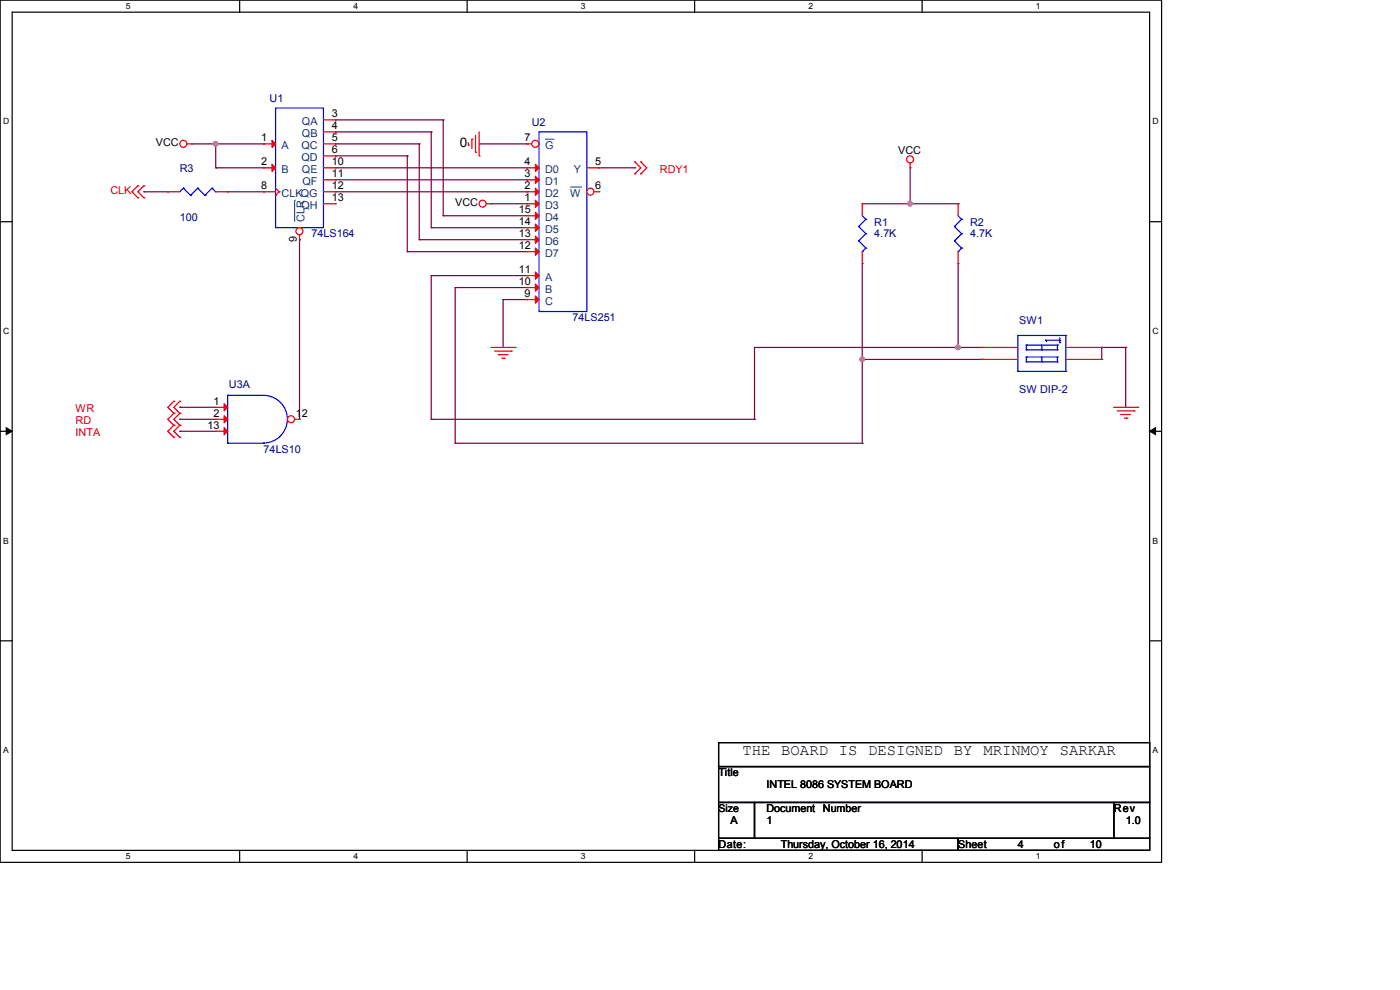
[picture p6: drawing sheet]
<svg xmlns="http://www.w3.org/2000/svg" width="297mm" height="210mm" viewBox="0 0 297 210" stroke-linecap="round" stroke-linejoin="round" font-family="sans-serif">
<path d="M0 0h246.4v182.9h-246.4zM2.6 2.6h241.3v177.8h-241.3z" fill="none" stroke="#000" stroke-width=".25"/>
<g fill="#fff">
<path d="M26.7 .3h1v2h-1z"/>
<path d="M26.7 180.6h1v2h-1z"/>
</g>
<path d="M50.8 0v2.6M50.8 180.4v2.5" fill="none" stroke="#000" stroke-width=".25"/>
<g fill="#fff">
<path d="M75 .3h.9v2h-.9z"/>
<path d="M75 180.6h.9v2h-.9z"/>
</g>
<path d="M99.1 0v2.6M99.1 180.4v2.5" fill="none" stroke="#000" stroke-width=".25"/>
<g fill="#fff">
<path d="M123.2 .3h1v2h-1z"/>
<path d="M123.2 180.6h1v2h-1z"/>
</g>
<path d="M147.4 0v2.6M147.4 180.4v2.5" fill="none" stroke="#000" stroke-width=".25"/>
<g fill="#fff">
<path d="M171.5 .3h1v2h-1z"/>
<path d="M171.5 180.6h1v2h-1z"/>
</g>
<path d="M195.6 0v2.6M195.6 180.4v2.5" fill="none" stroke="#000" stroke-width=".25"/>
<g fill="#fff">
<path d="M219.8 .3h.9v2h-.9z"/>
<path d="M219.8 180.6h.9v2h-.9z"/>
<path d="M.7 24.8h1.2v2h-1.2z"/>
<path d="M244.5 24.8h1.3v2h-1.3z"/>
<path d="M.7 69.3h1.2v1.9h-1.2z"/>
<path d="M244.5 69.3h1.3v1.9h-1.3z"/>
</g>
<path d="M0 47h2.6M243.9 47h2.5" fill="none" stroke="#000" stroke-width=".25"/>
<g fill="#fff">
<path d="M.7 113.7h1.2v2h-1.2z"/>
<path d="M244.5 113.7h1.2v2h-1.2z"/>
</g>
<path d="M0 91.5h2.6M243.9 91.5h2.5" fill="none" stroke="#000" stroke-width=".25"/>
<path d="M1.3 90.7l1.3 .8-1.3 .7zM243.9 91.5l1.3-.8v1.5z" fill="#000" stroke="#000" stroke-width=".21"/>
<g fill="#fff">
<path d="M.7 158.2h1.2v1.9h-1.2z"/>
<path d="M244.5 158.2h1.2v1.9h-1.2z"/>
</g>
<path d="M0 135.9h2.6M243.9 135.9h2.5M152.4 157.5h91.5v5.1h-91.5zM152.4 162.6h91.5v7.6h-91.5zM152.4 170.2h7.7v7.6h-7.7zM152.4 177.8h50.8v2.6h-50.8zM160.1 170.2h76.2v7.6h-76.2zM203.2 177.8h40.7v2.6h-40.7zM236.3 170.2h7.6v7.6h-7.6z" fill="none" stroke="#000" stroke-width=".25"/>
<g fill="none" stroke="#800040" stroke-width=".25">
<path d="M40.7 30.5h15.2M45.8 30.5h.1M45.8 35.6h.1M45.8 35.6h10.1M45.8 30.5v5.1M55.9 30.5h.1M71.2 25.4h.1M71.2 28h.1M71.2 30.5h.1M71.2 33.1h.1M71.2 30.5h17.7M71.2 35.6h40.6"/>
<path d="M71.2 38.1h40.6M71.2 25.4h22.8M71.2 28h20.3M71.2 33.1h15.2M86.4 33.1h.1M86.4 33.1v20.3M88.9 30.5h.1M88.9 30.5v20.3M91.5 28h.1M91.5 28v20.3M94 25.4h.1M94 25.4v20.4"/>
<path d="M101.6 30.5h10.2M111.8 30.5h.1M111.8 35.6h.1M111.8 38.1h.1M127 35.6h7.7M134.7 35.6h.1M193.1 35.6v7.6M30.5 40.7h.1M30.5 40.7h5.1M48.3 40.7h7.6M55.9 40.7h.1M63.5 50.8h.1"/>
<path d="M63.5 50.8v38.1M71.2 40.7h40.6M86.4 53.4h.1M86.4 53.4h25.4M88.9 50.8h.1M88.9 50.8h22.9M91.5 58.5h.1M91.5 48.3h.1M91.5 58.5v30.4M91.5 58.5h20.3M91.5 48.3h20.3M94 45.8h.1"/>
<path d="M94 45.8h17.8M104.2 43.2h.1M104.2 43.2h7.6M111.8 58.5h.1M111.8 40.7h.1M182.9 43.2h20.3M182.9 55.9v38.1M193.1 43.2h.1M203.2 43.2h.1M203.2 55.9v17.8M96.6 61h.1M96.6 61h15.2"/>
<path d="M96.6 61v33M106.7 63.5h.1M106.7 63.5v10.2M106.7 63.5h5.1M111.8 63.5h.1M182.9 76.2h.1M182.9 76.2h25.4M203.2 73.7h.1M208.3 73.7h.1M208.3 76.2h.1M208.3 73.7h-48.2v15.2M233.7 73.7h.1"/>
<path d="M233.7 73.7h5.1M233.7 73.7v2.5M238.8 73.7h.1M238.8 73.7v12.7M38.1 86.4h.1M38.1 88.9h.1M38.1 91.5h.1M38.1 88.9h7.7M38.1 86.4h7.7M38.1 91.5h7.7M91.5 88.9h.1M91.5 88.9h68.6"/>
<path d="M96.6 94h.1M96.6 94h86.3M160.1 88.9h.1M182.9 94h.1"/>
</g>
<g fill="#f0f" stroke="#f0f" stroke-width=".25">
<circle cx="193.1" cy="43.2" r=".49"/>
<circle cx="182.9" cy="76.2" r=".49"/>
<circle cx="203.2" cy="73.7" r=".49"/>
<circle cx="45.7" cy="30.5" r=".49"/>
</g>
<g fill="none" stroke="#f00" stroke-width=".25">
<path d="M29.3 39.4h.1M29.3 39.4l-1.3 1.3 1.3 1.3M30.5 39.4h.1M30.5 39.4l-1.2 1.3 1.2 1.3M39.7 30.5h1M40.7 30.5h.1M55.9 30.5h.1M55.9 35.6h.1M55.9 30.5h2.6M55.9 35.6h2.6M58.5 39.9l.7 .8M68.6 30.5h2.6"/>
<path d="M68.6 35.6h2.6M68.6 25.4h2.6M68.6 28h2.6M68.6 33.1h2.6M68.6 38.1h2.6M71.2 25.4h.1M71.2 28h.1M71.2 30.5h.1M71.2 33.1h.1M71.2 35.6h.1M71.2 38.1h.1M99.4 30.8h.1"/>
<path d="M99.4 30.3v.5M100.1 29.5h.1M100.1 29.5v2M100.9 32.3h.1M100.9 28.7v3.6M101.6 33.1h.1M101.6 28v5.1M134.7 34.3h.1M134.7 36.9h.1M134.7 34.3l1.2 1.3-1.2 1.3M135.9 34.3h.1M135.9 36.9h.1"/>
<path d="M135.9 34.3l1.3 1.3-1.3 1.3M193.1 35.6h.1M193.1 34.6v1M29.3 42h.1M30.5 42h.1M55.9 40.7h.1M55.9 40.7h2.6M58.5 41.4h.1M59.2 40.7h.1M59.2 40.7l-.7 .7M68.6 43.2h2.6M68.6 40.7h2.6"/>
<path d="M71.2 40.7h.1M71.2 43.2h.1M103.2 43.2h1M104.2 43.2h.1M104.2 73.7h5.1M104.9 74.5h3.6M105.7 75.2h.1M105.7 75.2h2M106.5 76h.5M107 76h.1M108.5 74.5h.1M109.3 73.7h.1"/>
<path d="M36.9 85.1h.1M36.9 87.7h.1M36.9 90.2h.1M36.9 92.8h.1M36.9 85.1l-1.3 1.3 1.3 1.3M36.9 87.7l-1.3 1.2 1.3 1.3M36.9 90.2l-1.3 1.3 1.3 1.3M38.1 85.1h.1M38.1 87.7h.1M38.1 90.2h.1M38.1 92.8h.1M38.1 85.1l-1.2 1.3 1.2 1.3"/>
<path d="M38.1 87.7l-1.2 1.2 1.2 1.3M38.1 90.2l-1.2 1.3 1.2 1.3M236.3 86.4h5M237 87.2h3.6M237.8 87.9h.1M237.8 87.9h2M238.5 88.7h.6M239.1 88.7h.1M240.6 87.2h.1M241.3 86.4h.1"/>
<circle cx="38.9" cy="30.5" r=".74"/>
<circle cx="193.1" cy="33.8" r=".74"/>
<circle cx="102.4" cy="43.2" r=".74"/>
</g>
<path d="M58.5 22.9h10.1v25.4h-10.1z" fill="none" stroke="#00f" stroke-width=".25"/>
<g fill="#f00" stroke="#f00" stroke-width=".25">
<path d="M57.7 29.8l.8 .7-.8 .8z"/>
<path d="M57.7 34.8l.8 .8-.8 .8z"/>
</g>
<circle cx="63.5" cy="49" r=".74" fill="#fff" stroke="#f00" stroke-width=".25"/>
<g fill="none" stroke="#f00" stroke-width=".25">
<path d="M111.8 35.6h.1M111.8 38.1h.1M111.8 35.6h2.5M111.8 38.1h2.5M124.5 35.6h2.5M127 35.6h.1M63.5 50.8h.1M63.5 49.8v1M111.8 40.7h.1M111.8 43.2h.1M111.8 45.8h.1M111.8 50.8h.1"/>
<path d="M111.8 53.4h.1M111.8 58.5h.1M111.8 40.7h2.5M111.8 43.2h2.5M111.8 45.8h2.5M111.8 50.8h2.5M111.8 53.4h2.5M111.8 58.5h2.5M111.8 61h.1M111.8 63.5h.1M111.8 61h2.5M111.8 63.5h2.5"/>
<path d="M208.3 73.7h.1M208.3 76.2h.1M208.3 73.7h7.6M208.3 76.2h7.6M226.1 73.7h7.6M226.1 76.2h7.6M233.7 73.7h.1M233.7 76.2h.1"/>
</g>
<path d="M62.5 42.5h.1M62.5 42.5v4.6" fill="none" stroke="#004080" stroke-width=".21"/>
<g fill="none" stroke="#00f" stroke-width=".25">
<path d="M114.3 28h10.2v38.1h-10.2zM215.9 78.8h.1M215.9 71.2h.1M215.9 71.2h10.2M215.9 78.8h10.2M215.9 71.2v7.6M217.7 74.2h.1M217.7 73.2h.1M217.7 76.8h.1M217.7 75.7h.1M217.7 73.2h6.6M217.7 74.2h6.6"/>
<path d="M217.7 73.2v1M217.7 75.7v1.1M217.7 75.7h6.6M217.7 76.8h6.6M221 74.2h.1M221 76.8h.1M221 73.2v1M221 75.7v1.1M221.8 72.2h.1M221.8 72.2l.2 .2M221.8 72.2h3M224.3 73.2h.1"/>
<path d="M224.3 74.2h.1M224.3 75.7h.1M224.3 76.8h.1M224.3 73.2v1M224.3 75.7v1.1M224.8 72.2h.1M224.8 72.7h.1M224.8 71.7v1M226.1 71.2h.1M226.1 78.8h.1M226.1 71.2v7.6"/>
</g>
<g fill="#f00" stroke="#f00" stroke-width=".25">
<path d="M113.6 34.8l.7 .8-.7 .8z"/>
<path d="M113.6 37.4l.7 .7-.7 .8z"/>
<path d="M113.6 39.9l.7 .8-.7 .7z"/>
<path d="M113.6 42.5l.7 .7-.7 .8z"/>
<path d="M113.6 45l.7 .8-.7 .7z"/>
<path d="M113.6 50.1l.7 .7-.7 .8z"/>
<path d="M113.6 52.6l.7 .8-.7 .7z"/>
<path d="M113.6 57.7l.7 .8-.7 .7z"/>
<path d="M113.6 60.2l.7 .8-.7 .8z"/>
<path d="M113.6 62.8l.7 .7-.7 .8z"/>
</g>
<circle cx="125.2" cy="40.7" r=".74" fill="#fff" stroke="#f00" stroke-width=".25"/>
<path d="M126 40.7h1M127 40.7h.1" fill="none" stroke="#f00" stroke-width=".25"/>
<path d="M121 39.7h2.3M123.3 39.7h.1" fill="none" stroke="#004080" stroke-width=".21"/>
<circle cx="113.6" cy="30.5" r=".74" fill="#fff" stroke="#f00" stroke-width=".25"/>
<path d="M111.8 30.5h.1M111.8 30.5h1M111.8 48.3h.1M111.8 48.3h2.5M45.8 86.4h.1M45.8 86.4h2.5" fill="none" stroke="#f00" stroke-width=".25"/>
<path d="M115.6 29.5h1.8M117.4 29.5h.1" fill="none" stroke="#004080" stroke-width=".21"/>
<g fill="#f00" stroke="#f00" stroke-width=".25">
<path d="M113.6 47.5l.7 .8-.7 .8z"/>
<path d="M47.5 85.6l.8 .8-.8 .8z"/>
</g>
<path d="M48.3 94h.1M48.3 83.9h7.6a5.1 5.1 0 0 1 5.1 5 5.1 5.1 0 0 1-5.1 5.1M48.3 83.9h.1M48.3 83.9v10.1M48.3 94h7.6M55.9 94h.1" fill="none" stroke="#00f" stroke-width=".25"/>
<circle cx="61.7" cy="88.9" r=".74" fill="#fff" stroke="#f00" stroke-width=".25"/>
<g fill="none" stroke="#f00" stroke-width=".25">
<path d="M35.6 40.7h.1M35.6 40.7h2.5M45.8 40.7h2.5M48.3 40.7h.1M182.9 43.2h.1M182.9 55.9h.1M182.9 43.2v2.6M182.9 53.4v2.5M203.2 43.2h.1M203.2 55.9h.1M203.2 43.2v2.6M203.2 53.4v2.5"/>
<path d="M45.8 88.9h.1M45.8 91.5h.1M45.8 88.9h2.5M45.8 91.5h2.5M62.5 88.9h1M63.5 88.9h.1"/>
</g>
<g fill="#f00" stroke="#f00" stroke-width=".25">
<path d="M47.5 88.2l.8 .7-.8 .8z"/>
<path d="M47.5 90.7l.8 .8-.8 .7z"/>
</g>
<g fill="none" stroke="#00f" stroke-width=".25">
<path d="M38.9 39.9h.1M38.9 39.9l-.8 .8M38.9 39.9l1.5 1.5M42 39.9h.1M42 39.9l-1.6 1.5M42 39.9l1.5 1.5M45 39.9h.1M45 39.9l-1.5 1.5M45 39.9l.8 .8M40.4 41.4h.1M43.5 41.4h.1M45.8 40.7h.1"/>
<path d="M182.2 48h.1M182.2 51.1h.1M182.2 48l1.5 1.6M182.2 51.1l1.5 1.5M182.9 53.4h.1M182.9 45.8l.8 .7M183.7 46.5h.1M183.7 49.6h.1M183.7 52.6h.1M183.7 46.5l-1.5 1.5M183.7 49.6l-1.5 1.5M183.7 52.6l-.8 .8"/>
<path d="M202.5 48h.1M202.5 51.1h.1M202.5 48l1.5 1.6M202.5 51.1l1.5 1.5M203.2 53.4h.1M203.2 45.8l.8 .7M204 46.5h.1M204 49.6h.1M204 52.6h.1M204 46.5l-1.5 1.5M204 49.6l-1.5 1.5M204 52.6l-.8 .8"/>
</g>
<g fill="#f0f" stroke="#f0f" stroke-width=".25">
<circle cx="193.1" cy="43.2" r=".49"/>
<circle cx="182.9" cy="76.2" r=".49"/>
<circle cx="203.2" cy="73.7" r=".49"/>
<circle cx="45.7" cy="30.5" r=".49"/>
</g>
<text font-size="3.3" x="157.5" y="160.1">THE BOARD IS DESIGNED BY MRINMOY SARKAR</text>
<text font-size="2.8" x="97.6" y="31.3">0</text>
<g font-size="2.3" fill="#000080">
<text x="57.2" y="21.7">U1</text>
<text x="112.8" y="26.8">U2</text>
<text x="38.1" y="36.4">R3</text>
<text x="38.1" y="46.8">100</text>
<text x="185.5" y="47.8">R1</text>
<text x="205.8" y="47.8">R2</text>
<text x="66.1" y="50.4">74LS164</text>
<text x="185.5" y="50.4">4.7K</text>
<text x="205.8" y="50.4">4.7K</text>
<text x="121.5" y="68.2">74LS251</text>
<text x="216.2" y="68.7">SW1</text>
<text x="48.6" y="82.4">U3A</text>
<text x="216.2" y="83.4">SW DIP-2</text>
<text x="55.9" y="96.1">74LS10</text>
</g>
<g font-size="2.3">
<text x="55.4" y="30">1</text>
<text x="70.4" y="24.9">3</text>
<text x="70.4" y="27.4">4</text>
<text x="70.4" y="30">5</text>
<text x="111.3" y="30">7</text>
<text x="33.1" y="31.1">VCC</text>
<text x="55.4" y="35.1">2</text>
<text x="70.4" y="32.5">6</text>
<text x="70.4" y="35.1">10</text>
<text x="111.3" y="35.1">4</text>
<text x="126.3" y="35.1">5</text>
<text x="190.6" y="32.6">VCC</text>
<text x="55.4" y="40.1">8</text>
<text x="70.4" y="37.6">11</text>
<text x="70.4" y="40.1">12</text>
<text x="111.3" y="37.6">3</text>
<text x="111.3" y="40.1">2</text>
<text x="126.3" y="40.1">6</text>
<text x="70.4" y="42.7">13</text>
<text x="96.6" y="43.8">VCC</text>
<text x="110" y="45.2">15</text>
<text x="110" y="47.8">14</text>
<text x="111.3" y="42.7">1</text>
<text x="63" y="51.3" transform="rotate(-90 63 51.3)">9</text>
<text x="110" y="50.3">13</text>
<text x="110" y="52.8">12</text>
<text x="110" y="57.9">11</text>
<text x="110" y="60.5">10</text>
<text x="111.3" y="63">9</text>
<text x="45.3" y="85.9">1</text>
<text x="45.3" y="88.4">2</text>
<text x="62.8" y="88.4">12</text>
<text x="44" y="90.9">13</text>
<text x="152.4" y="164.7">Title</text>
<text x="162.6" y="167.2">INTEL 8086 SYSTEM BOARD</text>
<text x="162.6" y="172.3">Document</text>
<text x="174.6" y="172.3">Number</text>
<text x="236.3" y="172.3">Rev</text>
<text x="152.4" y="179.9">Date:</text>
<text x="155" y="174.8">A</text>
<text x="162.6" y="174.8">1</text>
<text x="165.7" y="179.9">Thursday, October 16, 2014</text>
<text x="203.2" y="179.9">Sheet</text>
<text x="216" y="179.9">4</text>
<text x="223.6" y="179.9">of</text>
<text x="231.2" y="179.9">10</text>
<text x="238.8" y="174.8">1.0</text>
</g>
<g font-size="2.3" fill="#004080">
<text x="64.1" y="26.5">QA</text>
<text x="64.1" y="29">QB</text>
<text x="59.7" y="31.6">A</text>
<text x="63.9" y="31.6">QC</text>
<text x="63.9" y="34.1">QD</text>
<text x="115.6" y="31.6">G</text>
<text x="59.7" y="36.7">B</text>
<text x="59.7" y="41.7">CLKQG</text>
<text x="64.1" y="36.7">QE</text>
<text x="64.2" y="39.2">QF</text>
<text x="115.6" y="36.7">D0</text>
<text x="115.6" y="39.2">D1</text>
<text x="115.6" y="41.7">D2</text>
<text x="121" y="41.7">W</text>
<text x="121.8" y="36.7">Y</text>
<text x="63.9" y="44.3">QH</text>
<text x="64.6" y="47" transform="rotate(-90 64.6 47)">CLR</text>
<text x="115.6" y="44.3">D3</text>
<text x="115.6" y="46.8">D4</text>
<text x="115.6" y="51.9">D6</text>
<text x="115.6" y="49.4">D5</text>
<text x="115.6" y="54.4">D7</text>
<text x="115.6" y="59.5">A</text>
<text x="115.6" y="62.1">B</text>
<text x="115.6" y="64.6">C</text>
</g>
<g font-size="2.3" fill="#f00">
<text x="23.4" y="41.2">CLK</text>
<text x="140" y="36.7">RDY1</text>
<text x="16" y="87.5">WR</text>
<text x="16" y="90">RD</text>
<text x="16" y="92.5">INTA</text>
</g>
<text font-size="2.2" x="152.4" y="172.3">Size</text>
<g font-size="1.8">
<text x="26.7" y="1.9">5</text>
<text x="75" y="1.9">4</text>
<text x="123.2" y="1.9">3</text>
<text x="171.5" y="1.9">2</text>
<text x="219.8" y="1.9">1</text>
<text x=".7" y="26.4">D</text>
<text x="244.5" y="26.4">D</text>
<text x=".7" y="70.9">C</text>
<text x="244.5" y="70.9">C</text>
<text x=".7" y="115.3">B</text>
<text x="244.5" y="115.3">B</text>
<text x=".7" y="159.8">A</text>
<text x="244.5" y="159.8">A</text>
<text x="26.7" y="182.2">5</text>
<text x="75" y="182.2">4</text>
<text x="123.2" y="182.2">3</text>
<text x="171.5" y="182.2">2</text>
<text x="219.8" y="182.2">1</text>
</g>
</svg>
